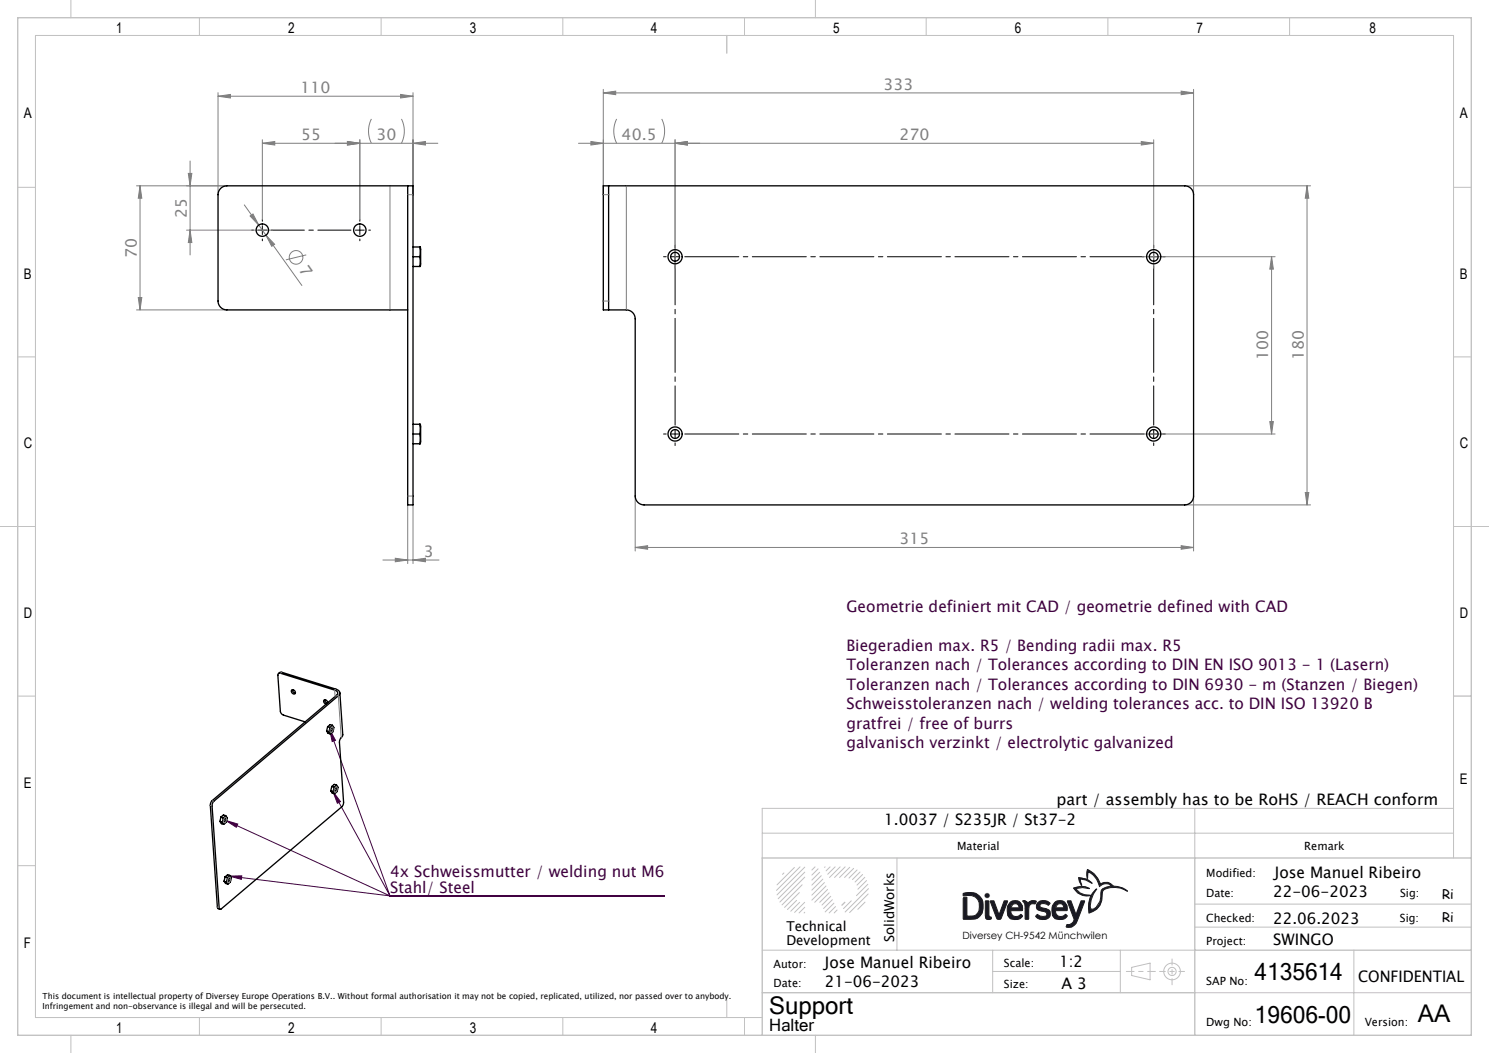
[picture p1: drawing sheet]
<svg xmlns="http://www.w3.org/2000/svg" width="420mm" height="297mm" viewBox="0 0 420 297" stroke-linecap="round" stroke-linejoin="round" font-family="sans-serif">
<g fill="none" stroke="#191924" stroke-width=".28">
<path d="M271.7 252.2a4.1 4.1 0 0 1 5.3 1.4l.3 1.4a3.3 3.3 0 0 1-3.5 4.3h-1.9l-.2-.2v-5.6l.1-.3 .8-.1 .1 5.3a3 3 0 0 0 3.1-.9 3.1 3.1 0 0 0 .2-3.3 3.1 3.1 0 0 0-2.9-1.6l-1.3 .1-.1-.5M278 254.1h.9l.1 4v.4l.6 .2 .1 .3a.99 .99 0 0 1-1.6 .1zM279.4 254.1l1 .1 1.4 3.8 1.4-3.8 1-.1-1.8 4.9a.79 .79 0 0 1-1.3 0zM284.8 254.6a2.08 2.08 0 0 1 2.7-.3 2.08 2.08 0 0 1 .8 2.6h-3.2a1.61 1.61 0 0 0 1.1 1.5 1.61 1.61 0 0 0 1.8-.5l.4 .5a1.93 1.93 0 0 1-2.3 1l-1.1-.3-.7-.9a3.7 3.7 0 0 1 .5-3.6zM285.7 255.1l.6-.2 .6 .1 .4 .4 .2 .7h-2.4zM288.5 254.1l.5-.1 .9 .7a1.96 1.96 0 0 1 2.4-.5l-.4 .8a1.34 1.34 0 0 0-1.6 .4l-.1 3.7-.2 .2-.9-.2a8.1 8.1 0 0 0-.3-4.6zM292.7 254.6a2.27 2.27 0 0 1 3.5 .2l-.5 .5a1.96 1.96 0 0 0-2.3-.2v.6l.3 .3a3.5 3.5 0 0 1 2.5 1.1 1.75 1.75 0 0 1-.4 1.8 1.75 1.75 0 0 1-1.8 .5 1.58 1.58 0 0 1-1.8-1.1l.5-.4a2.05 2.05 0 0 0 2.5 .3l-.1-.8-2.2-.7a1.36 1.36 0 0 1-.2-2.1zM297.4 254.6a2.07 2.07 0 0 1 2.7-.3 2.07 2.07 0 0 1 .8 2.6h-3.2a1.61 1.61 0 0 0 1.1 1.5 1.61 1.61 0 0 0 1.8-.5l.4 .4a1.93 1.93 0 0 1-2.3 1.1l-1.1-.3-.7-.9a3.7 3.7 0 0 1 .5-3.6zM298.3 255.1l.7-.2 .5 .1 .4 .4 .2 .6h-2.3zM302.8 250.5a5 5 0 0 1 4.5 .1l-2-.3-1.9 .4a5.1 5.1 0 0 0 4.3 1.9h-.1a4.3 4.3 0 0 1-4.8-2.1zM304.2 247.5a4.6 4.6 0 0 1 3.9 1.6l-1.9-.9-1.5-.3 .4 1.8-.6-1.1zM304.9 254.2l.9-.1 .1 .2-1.7 4.5a2.79 2.79 0 0 1-3.5 2.6l.2-.5a2.03 2.03 0 0 0 2.1-1.5l-1.9-5.3 1 .1 1.4 3.8"/>
<path d="M306.7 245.2h.1a6.8 6.8 0 0 1 3.6 4h.2a2.73 2.73 0 0 1 3.6 .7 6 6 0 0 1 3.8 1.4l-.1 .1a6.6 6.6 0 0 0-6.5-.4l-.4 .4a6.3 6.3 0 0 1-1.6 5l-2.2 1.1a7.1 7.1 0 0 1 2.1-6.8v.2a7.3 7.3 0 0 0-1.7 5.2l.3 .4 .6-.1a4.4 4.4 0 0 0 2-4.5l.1-.8a4.8 4.8 0 0 1 2.8-1.2 1.72 1.72 0 0 0-2.5-.4l-.8 .6-.1-.5a5 5 0 0 0-3.1-3.5l-.2 1.6-.2-.8z"/>
</g>
<g fill="none" stroke="#c0c0c0" stroke-width=".28">
<path d="M20 0v5M56.2 5v5M107.5 5v5M158.7 5v5M210 5v5M230 0v5M261.2 5v5M312.5 5v5M363.8 5v5M5 52.8h5M410 52.8h5M5 100.7h5"/>
<path d="M410 100.7h5M0 148.5h10M410 148.5h10M5 196.3h5M215 235h195M337 228v14M410 228h-195v14M5 244.2h5M221.1 246.2l-.4 .4M224.1 244.7l-4.9 4.9M224.7 254l-2.6 2.5M225.5 251.8l-4.2 4.1"/>
<path d="M225.6 254.5l-2.6 2.5M225.7 244.5l-6.7 6.7M226.3 249.6l-5.7 5.6M227 254.5l-2.9 2.8M227 255.9l-1.6 1.6M227 257.3l-.2 .2M227 247.4l-7 7M227 246l-7.5 7.5M227 244.6l-7.8 7.8M229.9 244.5l-.9 .9M230.8 245.1l-1.8 1.7M231.2 246l-2.2 2.2"/>
<path d="M231.7 247l-2.7 2.6M232.1 248l-3.1 3.1M232.5 248.9l-3.5 3.6M232.7 244.5l-.1 .2M233 249.9l-4 4M233.4 250.9l-3.6 3.6M233.9 251.8l-2.7 2.7M234.1 244.5l-1.1 1.1M234.3 252.8l-2.4 2.5M234.8 253.8l-2.5 2.4M235.2 254.7l-2.4 2.5M235.6 244.5l-2.1 2.1"/>
<path d="M235.7 255.7l-1.8 1.8M236.1 256.7l-.8 .8M237 244.5l-3 3M238.4 244.5l-3 3M239.7 244.6l-2.9 2.9M240.1 254.1l-2.2 2.2M240.8 244.9l-2.6 2.6M241.8 245.4l-2.3 2.3M242.6 246l-2.1 2.1M243.3 246.6l-2.1 2.2M243.9 247.4l-2.2 2.2M244 254.5l-2 2"/>
<path d="M244.4 248.4l-2.4 2.4M244.8 249.4l-3.2 3.2M244.9 252.1l-5.3 5.3M245 250.6l-6.6 6.6M253 242v26M337 255h78M410 242v-232h-400v277h205M215 268h122M280 274h36M280 268v12M316 268v12M319.2 272.8l5.2-1.1v4.7l-5.2-1.2z"/>
<path d="M337 261.5h78M381.9 268v24M20 292v5M56.2 287v5M107.5 287v5M158.7 287v5M205 282v5M210 287v5M230 292v5M337 280h78"/>
<circle cx="278.5" cy="252.6" r=".68"/>
<circle cx="330.6" cy="274" r="1.15"/>
<circle cx="330.6" cy="274" r="2.35"/>
</g>
<path d="M304.9 254.2l-1.4 3.8" fill="none" stroke="#191924" stroke-width=".38"/>
<path d="M334.1 274h-7" fill="none" stroke="#c0c0c0" stroke-width=".28" stroke-dasharray="15.2 1.3 1.3 1.3" stroke-dashoffset="13.6"/>
<path d="M330.6 270.5v7.3" fill="none" stroke="#c0c0c0" stroke-width=".28" stroke-dasharray="15.2 1.3 1.3 1.3" stroke-dashoffset="13.5"/>
<path d="M317.7 274h8.2" fill="none" stroke="#c0c0c0" stroke-width=".28" stroke-dasharray="15.2 1.3 1.3 1.3" stroke-dashoffset="13"/>
<path d="M5 5h410v287h-410zM205 10v5M410 196.3h5M238.3 254.5l-.8 .8M337 242v50M415 242h-200v50M337 268h78M215 280h122" fill="none" stroke="#c0c0c0" stroke-width=".38"/>
<path d="M288.5 254.1l.1-.1a1.32 1.32 0 0 1 1.4 .7 1.55 1.55 0 0 1 2.3-.4l-.4 .7-.9-.1-.6 .4-.2 .8v3.1l-.9 .1-.2-.2v-3.9zM292.7 254.6a2.15 2.15 0 0 1 3.4 .3l-.5 .4a1.66 1.66 0 0 0-2.3 0 .81 .81 0 0 0 1.1 .9l.7 .1a1.64 1.64 0 0 1 1.1 2.1 1.64 1.64 0 0 1-2.2 1 1.42 1.42 0 0 1-1.8-1.1l.5-.3a1.99 1.99 0 0 0 2.6 .1 .95 .95 0 0 0-1.3-1.1 1.42 1.42 0 0 1-1.7-1.4zM297.5 254.5a3.6 3.6 0 0 0-.1 4.5 2.65 2.65 0 0 0 3.6-.6l-.4-.5-.2 .1a1.51 1.51 0 0 1-1.8 .4 1.51 1.51 0 0 1-.9-1.5h3.2l.2-.4a2.12 2.12 0 0 0-1.1-2.3 2.12 2.12 0 0 0-2.5 .3zM298.1 255.2l.6-.3h.7l.5 .5 .2 .6h-2.3zM306.7 245.2l-.1 .5a2.03 2.03 0 0 0 .2 2l.1-1.6a4.5 4.5 0 0 1 3.1 3.5l.1 .5a2.81 2.81 0 0 1 2.3-.8l.6 .2 .4 .4a4.4 4.4 0 0 0-2.8 1.3v.2a4.9 4.9 0 0 1-2.1 5 .67 .67 0 0 1-.9-.1 .67 .67 0 0 1-.1-.8 10.4 10.4 0 0 1 1.8-4.8 7 7 0 0 0-2.1 6.8 4.9 4.9 0 0 0 3.7-5.7l.3-.6a6.7 6.7 0 0 1 6.8 .2l-.1-.2a7.1 7.1 0 0 0-4-1.4 2.77 2.77 0 0 0-3.5-.6 6.7 6.7 0 0 0-3.7-4zM304.2 247.5h.1a3.9 3.9 0 0 1 3.8 1.6h-.1a5.6 5.6 0 0 0-3.3-1.2l.4 1.8-.6-.9zM302.8 250.4v.1a3.9 3.9 0 0 0 4.8 2 4.6 4.6 0 0 1-4.2-1.8 7.7 7.7 0 0 1 3.9-.1 5.2 5.2 0 0 0-4.5-.2zM301.1 254.1h1l1.4 3.9 1.5-3.8h.9l-1.8 4.9a2.56 2.56 0 0 1-3.3 2.4l.2-.7 1.1-.2 .6-.5 .3-.7zM284.9 254.5a3.6 3.6 0 0 0-.1 4.5 2.65 2.65 0 0 0 3.6-.6l-.4-.5-.2 .1a1.51 1.51 0 0 1-1.8 .5 1.51 1.51 0 0 1-.9-1.6h3.2l.1-.4a2.12 2.12 0 0 0-1-2.3 2.12 2.12 0 0 0-2.5 .3zM285.5 255.2l.6-.3h.7l.5 .5 .2 .7h-2.4zM279.4 254.1l1 .1 1.4 3.8 1.4-3.8h1l-2 5.1h-.8l-.2-.2zM278 254.1l.9 .1 .1 4.1 .2 .3 .4 .1 .1 .4-.4 .2h-1l-.3-.5zM271.7 252l2-.3a3.6 3.6 0 0 1 3.6 4.6 3 3 0 0 1-3.5 3l-2.1-.1v-5.7l.2-.4 .8 .1v5.2h1a2.4 2.4 0 0 0 2.6-3.1 2.9 2.9 0 0 0-4-2.7l-.6 .1zM277.8 252.6a.68 .68 0 0 0 1.3 0 .68 .68 0 0 0-1.3 0z" fill-rule="evenodd" fill="#191924"/>
<g fill="none" stroke="#808080" stroke-width=".28">
<path d="M61.5 26.1v28.8M61.5 27.1h55M61.5 27.1l3.5-.5v1zM74 39.4v22.5M98 39.9l3.5 .5-3.5 .5zM101.5 39.4v22.5M104.8 33.5a7.7 7.7 0 0 0 0 6.9M113 26.6l3.5 .5-3.5 .5zM113.2 33.5a7.7 7.7 0 0 1 0 6.9M116.5 26.1v28.8M166.7 39.9l3.5 .5-3.5 .5zM170.2 26.2l3.5-.5v1z"/>
<path d="M170.2 25.2v29.7M170.2 26.2h166.5M173.9 33.5a7.7 7.7 0 0 0 0 6.9M186.7 33.5a7.7 7.7 0 0 1 0 6.9M190.4 39.4v36.3M321.9 39.9l3.5 .5-3.5 .5zM325.4 39.4v36.3M333.2 25.7l3.5 .5-3.5 .5zM336.7 25.2v29.7M39.5 52.4v35M39.5 52.4l.5 3.5h-1zM53.1 48.9h1l-.5 3.5z"/>
<path d="M53.6 45.4v26.5M64 52.4h-25.5M68.9 57.8l16.3 22.7M74 40.4l3.5-.5v1zM74 40.4h49.5M116.5 40.4l3.5-.5v1zM190.4 40.4l3.5-.5v1zM325.4 40.4h-162.2M334.2 52.4h35.5M368.7 52.4l.5 3.5h-1zM368.7 52.4v90M52.6 64.9h24.4"/>
<path d="M53.6 64.9l.5 3.5h-1zM70.5 60.9l.9-.6 1.6 3.2zM75 66.3l2.5 2.6-.9 .6zM86.4 71.9l-5.8 1.4M322.2 72.4h37.5M358.7 72.4l.5 3.5h-1zM358.7 72.4v50M38.5 87.4h25.5M39 83.9h1l-.5 3.5zM358.2 118.9h1l-.5 3.5zM179.2 139.9v15.5M322.2 122.4h37.5"/>
<path d="M336.7 139.9v15.5M368.2 138.9h1l-.5 3.5zM108 158h15.8M111.5 157.5l3.5 .5-3.5 .5zM115 142.4v16.6M116.5 142.4v16.6M116.5 158l3.5-.5v1zM179.2 154.4l3.5-.5v1zM179.2 154.4h157.5M333.2 153.9l3.5 .5-3.5 .5zM334.2 142.4h35.5"/>
<circle cx="83.5" cy="72.6" r="1.92"/>
</g>
<path d="M93 205.7l1.6 3.1-.9 .4zM93 205.7l17 47M63.7 231.4l3.4 1-.5 .9zM63.7 231.4l46.3 21.3M93.9 223.3l2.1 2.8-.8 .5zM93.9 223.3l16.1 29.4M64.7 247.1l3.5-.1-.1 1zM64.7 247.1l45.3 5.6M110 252.7h77.4" fill="none" stroke="#400040" stroke-width=".28"/>
<g fill="none" stroke="#000" stroke-width=".28" stroke-dasharray="15.2 1.3 1.3 1.3">
<path d="M71.5 64.9h-.5M74 62.4v-.5M74 67.4v.5M101.5 64.9v-1.2M101.5 64.9h-1.3M101.5 64.9v1.3M101.5 64.9h1.2M101.5 62.4v-.5M101.5 67.4v.5M104 64.9h.5M187.9 72.4h-.7M190.4 69.9v-.7"/>
<path d="M325.4 72.4v-1.2M325.4 72.4h-1.2M325.4 72.4v1.3M325.4 72.4h1.3M325.4 69.9v-.7M327.9 72.4h.8M187.9 122.4h-.7M190.4 122.4v-1.2M190.4 122.4h-1.2M190.4 122.4v1.3M190.4 122.4h1.3M190.4 124.9v.8"/>
<path d="M325.4 122.4v-1.2M325.4 122.4h-1.2M325.4 122.4v1.3M325.4 122.4h1.3M325.4 124.9v.8M327.9 122.4h.8"/>
</g>
<path d="M192.9 72.4h130M192.9 122.4h130" fill="none" stroke="#000" stroke-width=".28" stroke-dasharray="15.2 1.3 1.3 1.3" stroke-dashoffset="-.2"/>
<path d="M190.4 119.9v-45M325.4 119.9v-45" fill="none" stroke="#000" stroke-width=".28" stroke-dasharray="15.2 1.3 1.3 1.3" stroke-dashoffset="4.2"/>
<path d="M76.5 64.9h22.5" fill="none" stroke="#000" stroke-width=".28" stroke-dasharray="15.2 1.3 1.3 1.3" stroke-dashoffset="5.9"/>
<path d="M72.7 64.9h2.5M74 63.7v2.5M189.2 72.4h2.5M190.4 71.2v2.5" fill="none" stroke="#000" stroke-width=".28"/>
<path d="M63.7 231.4l3.4 1-.5 .9zM64.7 247.1l3.5-.1-.1 1zM93.9 223.3l2.1 2.8-.8 .5zM93 205.7l1.6 3.1-.9 .4z" fill="#400040"/>
<g fill="#808080">
<path d="M74 40.4l3.5-.5v1zM98 39.9l3.5 .5-3.5 .5z"/>
<path d="M179.2 154.4l3.5-.5v1zM333.2 153.9l3.5 .5-3.5 .5zM170.2 26.2l3.5-.5v1zM333.2 25.7l3.5 .5-3.5 .5z"/>
<path d="M190.4 40.4l3.5-.5v1zM321.9 39.9l3.5 .5-3.5 .5z"/>
<path d="M166.7 39.9l3.5 .5-3.5 .5zM190.4 40.4l3.5-.5v1z"/>
<path d="M53.6 64.9l.5 3.5h-1zM53.1 48.9h1l-.5 3.5z"/>
<path d="M39.5 52.4l.5 3.5h-1zM39 83.9h1l-.5 3.5z"/>
<path d="M358.7 72.4l.5 3.5h-1zM358.2 118.9h1l-.5 3.5zM368.7 52.4l.5 3.5h-1zM368.2 138.9h1l-.5 3.5z"/>
<path d="M70.5 60.9l2.5 2.6-1.6-3.2zM75 66.3l1.6 3.2 .9-.6z"/>
<path d="M98 39.9l3.5 .5-3.5 .5zM116.5 40.4l3.5-.5v1zM61.5 27.1l3.5-.5v1zM113 26.6l3.5 .5-3.5 .5zM111.5 157.5l3.5 .5-3.5 .5zM116.5 158l3.5-.5v1z"/>
</g>
<g fill="none" stroke="#000" stroke-width=".38">
<path d="M115 52.4h1.5v90h-1.5zM115 52.4h-51a2.5 2.5 0 0 0-2.5 2.5v30a2.5 2.5 0 0 0 2.5 2.5h51M171.7 52.4v35M171.7 52.4h-1.5v35h1.5M171.7 52.4h162.5a2.5 2.5 0 0 1 2.5 2.5v85a2.5 2.5 0 0 1-2.5 2.5h-152.5a2.5 2.5 0 0 1-2.5-2.5v-50a2.6 2.6 0 0 0-3.2-2.5h-4.3M116.5 75.2h1.9M116.5 72.4h1.9M116.5 69.7h1.9M118.4 69.7h.1l.1 .7v4.2l-.2 .6M118.4 72.4l.1 1.1-.1 1.7M118.4 69.7l.1 1-.1 1.7M116.5 119.7h1.9"/>
<path d="M118.4 119.7h.1l.1 .7v4.2l-.2 .6M118.4 119.7l.1 1-.1 1.7M116.5 125.2h1.9M116.5 122.4h1.9M118.4 122.4l.1 1.1-.1 1.7M78.6 190l.4-.4h.5l15.5 4.8a1 1 0 0 1 .8 .8 1 1 0 0 1-.4 1.1l-35.4 30.1-.2 .9 2 28.7a.37 .37 0 0 0 .2 .4 .37 .37 0 0 0 .4-.1l34.3-29.2 .2-.9-1.2-17 1-2-.8-11.8M82.3 194.6a.67 .67 0 0 1 .9 .3 .67 .67 0 0 1-.2 .9l-.7-.5zM82.5 194.5l.2 .7 .6 .3M91.6 197.4l.2 .6 .5 .3M92.4 198.2a.6 .6 0 0 0-.4-.8 .6 .6 0 0 0-.7 .5l.7 .7M86.1 203.6l-6.1-1.9-.8-.6-.8-10.6a.55 .55 0 0 1 .7-.6l15.3 4.7a.81 .81 0 0 1 .8 .6 .81 .81 0 0 1-.3 .9l-35.4 30.1-.2 1 2 28.6 .2 .5 .6 .2M92.1 206.2l.6 .2"/>
<path d="M92.1 206.2l.4 .6 .7 .2M92.4 205l-.3 1.2M92.4 205l.6 .2M92.7 206.4l.5 .6M93 205.2l-.3 1.2M93.5 205.4a.4 .4 0 0 1 .3 .5 .4 .4 0 0 1-.5 .3zM93.7 204.6l-.7 .6M93.7 204.6a1.62 1.62 0 0 1-.5 2.4M93.7 204.6l-.6-.2-.7 .6M62 231.7l.7 .2M62 231.7l.4 .6 .7 .2M62.3 230.5l-.3 1.2"/>
<path d="M62.3 230.5l.6 .2M62.7 231.9l.4 .6M62.9 230.7l-.2 1.2M63.4 230.9a.4 .4 0 0 1 .3 .5 .4 .4 0 0 1-.5 .2zM63.7 230.1l-.8 .6M63.7 230.1a1.62 1.62 0 0 1-.6 2.4M63.7 230.1l-.7-.2-.7 .6M93.3 223.1l.6 .2M93.3 223.1l.4 .6 .6 .2M93.6 221.8l-.3 1.3M93.6 221.8l.6 .2M93.9 223.3l.4 .6"/>
<path d="M94.2 222l-.3 1.3M94.7 222.3a.4 .4 0 0 1 .3 .5 .4 .4 0 0 1-.6 .2zM94.9 221.4l-.7 .6M94.9 221.4a1.62 1.62 0 0 1-.6 2.5M94.9 221.4l-.6-.2-.7 .6M63.2 248.5l.6 .2M63.2 248.5l.4 .7 .6 .2M63.5 247.3l-.3 1.2M63.5 247.3l.6 .2M63.8 248.7l.4 .7M64.1 247.5l-.3 1.2M64.6 247.7a.4 .4 0 0 1 .3 .5 .4 .4 0 0 1-.5 .3z"/>
<path d="M64.8 246.9l-.7 .6M64.8 246.9a1.62 1.62 0 0 1-.6 2.5M64.8 246.9l-.6-.2-.7 .6"/>
<circle cx="74" cy="64.9" r="1.75"/>
<circle cx="101.5" cy="64.9" r="1.75"/>
<circle cx="190.4" cy="72.4" r="1.25"/>
<circle cx="190.4" cy="72.4" r="2"/>
<circle cx="325.4" cy="72.4" r="2"/>
<circle cx="325.4" cy="72.4" r="1.25"/>
<circle cx="190.4" cy="122.4" r="1.25"/>
<circle cx="190.4" cy="122.4" r="2"/>
<circle cx="325.4" cy="122.4" r="2"/>
<circle cx="325.4" cy="122.4" r="1.25"/>
</g>
<g fill="none" stroke="#808080" stroke-width=".28">
<path d="M110 52.4v35M115 54.9h1.5M170.2 54.9h1.5M176.7 52.4v35M170.2 84.9h1.5M115 139.9h1.5M79.5 189.6l-.4 .3M94.7 194.4l-.3 .2 .1 1.9M94.9 196.1l.5 .2 .8 11.8M93.4 205.2a.37 .37 0 0 1 .6 0 .37 .37 0 0 1 0 .5l-.2 .5a.42 .42 0 0 1-.6 .4 .42 .42 0 0 1-.1-.7zM59.3 227.2l.5 .1M59.8 225.8l.5 .2"/>
<path d="M63.4 230.7a.37 .37 0 0 1 .5 0 .37 .37 0 0 1 0 .5l-.2 .4a.42 .42 0 0 1-.5 .5 .42 .42 0 0 1-.2-.7zM94.6 222a.37 .37 0 0 1 .5 0 .37 .37 0 0 1 0 .6l-.1 .4a.42 .42 0 0 1-.6 .4 .42 .42 0 0 1-.1-.7zM61.3 255.8l.5 .2M64.5 247.5a.37 .37 0 0 1 .5 0 .37 .37 0 0 1 .1 .5l-.2 .5a.42 .42 0 0 1-.6 .4 .42 .42 0 0 1-.1-.7z"/>
</g>
<g font-size="6.9">
<text x="217" y="285.9">Support</text>
<text x="399.9" y="288.2">AA</text>
</g>
<g font-size="6.6">
<text x="353.8" y="276.6">4135614</text>
<text x="353.9" y="288.6">19606-00</text>
</g>
<text font-size="4.8" x="217" y="290.9">Halter</text>
<g font-size="4.5" fill="#808080">
<text x="84.8" y="26.2">110</text>
<text x="249.2" y="25.3">333</text>
<text x="84.9" y="39.5">55</text>
<text x="106.2" y="39.5">30</text>
<text x="175.4" y="39.5">40.5</text>
<text x="253.7" y="39.5">270</text>
<text x="52.7" y="61.5" transform="rotate(-90 52.7 61.5)">25</text>
<text x="38.6" y="72.7" transform="rotate(-90 38.6 72.7)">70</text>
<text x="84.2" y="76" transform="rotate(54 84.2 76)">7</text>
<text x="357.7" y="101.7" transform="rotate(-90 357.7 101.7)">100</text>
<text x="367.7" y="101.7" transform="rotate(-90 367.7 101.7)">180</text>
<text x="253.7" y="153.5">315</text>
<text x="119.6" y="157">3</text>
</g>
<g font-size="4.5" fill="#400040">
<text x="238.8" y="172.5">Geometrie definiert mit CAD / geometrie defined with CAD</text>
<text x="238.8" y="183.5">Biegeradien max. R5 / Bending radii max. R5</text>
<text x="238.8" y="189">Toleranzen nach / Tolerances according to DIN EN ISO 9013 - 1 (Lasern)</text>
<text x="238.8" y="194.5">Toleranzen nach / Tolerances according to DIN 6930 - m (Stanzen / Biegen)</text>
<text x="238.8" y="200">Schweisstoleranzen nach / welding tolerances acc. to DIN ISO 13920 B</text>
<text x="238.8" y="205.5">gratfrei / free of burrs</text>
<text x="238.8" y="211">galvanisch verzinkt / electrolytic galvanized</text>
<text x="110.1" y="247.3">4x Schweissmutter / welding nut M6</text>
<text x="110.1" y="251.8">Stahl/ Steel</text>
</g>
<g font-size="4.5">
<text x="298" y="227">part / assembly has to be RoHS / REACH conform</text>
<text x="249.4" y="232.8">1.0037 / S235JR / St37-2</text>
<text x="359.5" y="247.5">Jose Manuel Ribeiro</text>
<text x="359.1" y="253">22-06-2023</text>
<text x="359.1" y="260.6">22.06.2023</text>
<text x="359.1" y="266.6">SWINGO</text>
<text x="232.6" y="273">Jose Manuel Ribeiro</text>
<text x="298.8" y="272.8">1:2</text>
<text x="232.6" y="278.5">21-06-2023</text>
<text x="299.4" y="278.8">A 3</text>
<text x="383.1" y="276.9">CONFIDENTIAL</text>
</g>
<g font-size="4.1">
<text x="32.8" y="9.3">1</text>
<text x="81.3" y="9.3">2</text>
<text x="132.5" y="9.3">3</text>
<text x="183.6" y="9.3">4</text>
<text x="235" y="9.3">5</text>
<text x="286.3" y="9.3">6</text>
<text x="337.5" y="9.3">7</text>
<text x="386.3" y="9.3">8</text>
<text x="6.7" y="33.3">A</text>
<text x="411.7" y="33.3">A</text>
<text x="6.7" y="78.6">B</text>
<text x="411.7" y="78.6">B</text>
<text x="6.7" y="126.5">C</text>
<text x="411.7" y="126.5">C</text>
<text x="6.7" y="174.3">D</text>
<text x="411.7" y="174.3">D</text>
<text x="411.7" y="221">E</text>
<text x="6.7" y="222.1">E</text>
<text x="6.7" y="267.5">F</text>
<text x="32.8" y="291.3">1</text>
<text x="81.3" y="291.3">2</text>
<text x="132.5" y="291.3">3</text>
<text x="183.5" y="291.3">4</text>
</g>
<g font-size="3.8">
<text x="406.8" y="253.7">Ri</text>
<text x="221.8" y="262.5">Technical</text>
<text x="406.8" y="260.1">Ri</text>
<text x="221.8" y="266.5">Development</text>
<text x="252.3" y="265.7" transform="rotate(-90 252.3 265.7)">SolidWorks</text>
</g>
<g font-size="3.2">
<text x="270" y="239.7">Material</text>
<text x="367.9" y="239.7">Remark</text>
<text x="340.3" y="247.4">Modified:</text>
<text x="340.2" y="252.9">Date:</text>
<text x="394.9" y="252.9">Sig:</text>
<text x="340.2" y="259.9">Checked:</text>
<text x="394.9" y="259.9">Sig:</text>
<text x="340.3" y="266.4">Project:</text>
<text x="218.2" y="273">Autor:</text>
<text x="283.2" y="272.7">Scale:</text>
<text x="218.2" y="278.5">Date:</text>
<text x="283.2" y="278.7">Size:</text>
<text x="340.3" y="277.8">SAP No:</text>
<text x="340.3" y="289.3">Dwg No:</text>
<text x="385" y="289.3">Version:</text>
</g>
<text font-size="2.8" x="271.4" y="264.9">Diversey CH-9542 Münchwilen</text>
<g font-size="2.4">
<text x="12" y="281.7">This document is intellectual property of Diversey Europe Operations B.V.. Without formal authorisation it may not be copied, replicated, utilized, nor passed over to anybody.</text>
<text x="12" y="284.5">Infringement and non-observance is illegal and will be persecuted.</text>
</g>
</svg>
